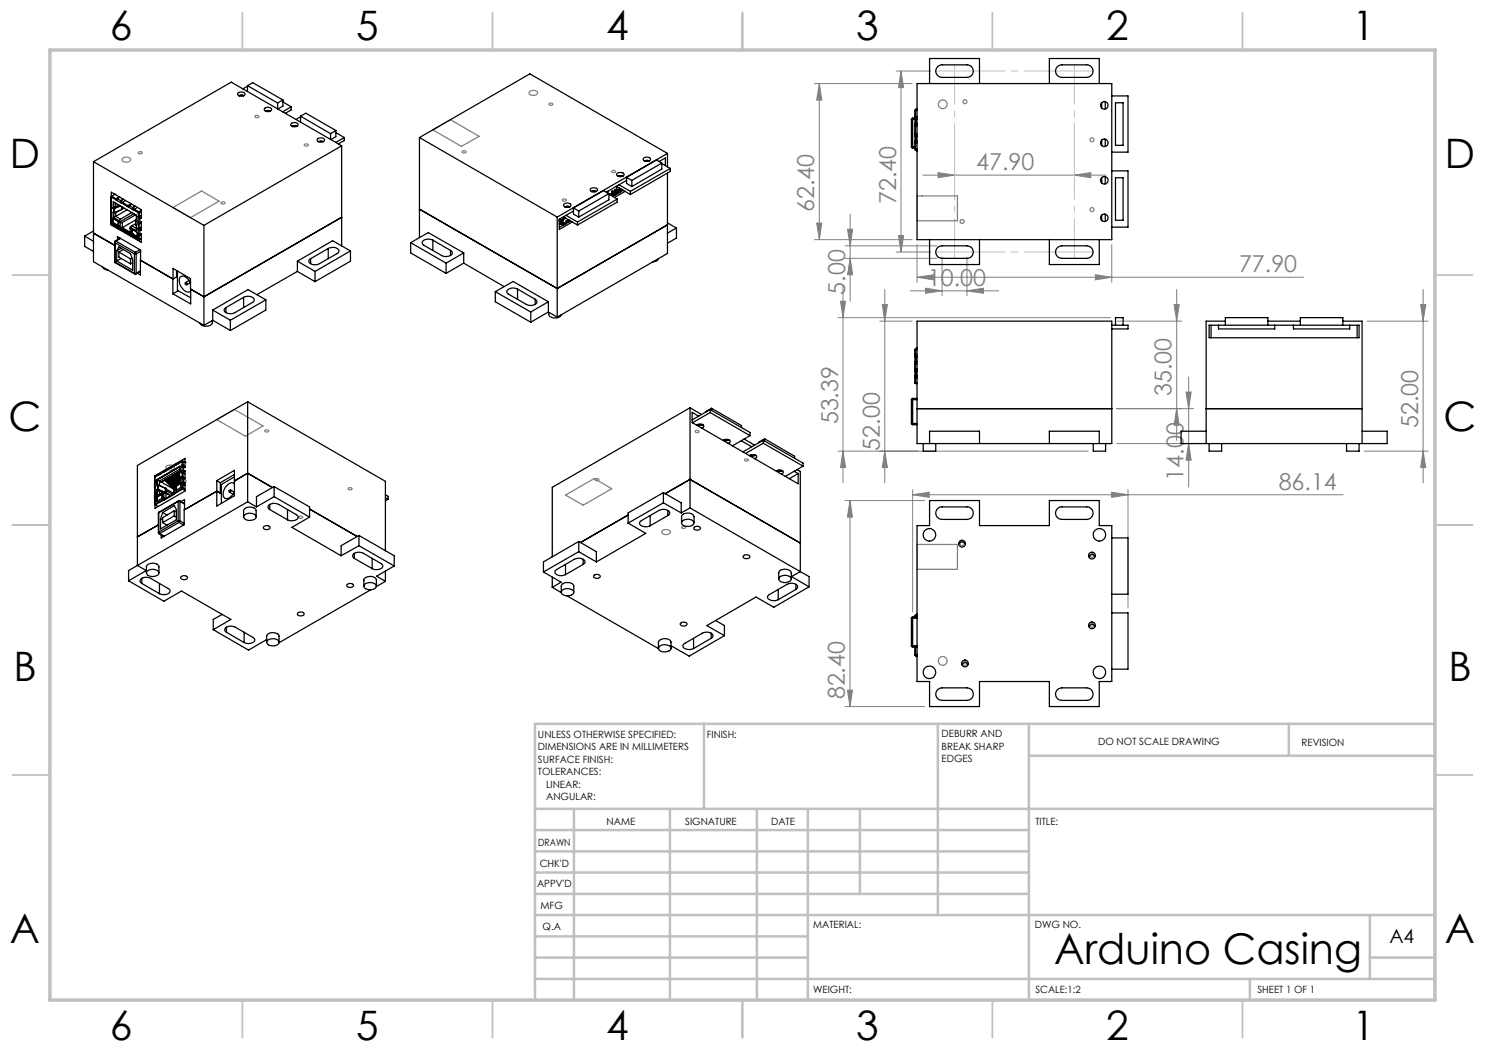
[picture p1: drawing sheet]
<svg xmlns="http://www.w3.org/2000/svg" width="297mm" height="210mm" viewBox="0 0 297 210" stroke-linecap="round" stroke-linejoin="round" font-family="sans-serif">
<g fill="none" stroke="#808080" stroke-width=".2">
<path d="M162.9 16.7h19.5M163.9 16.7l.5 3.3h-1.1zM163.9 16.7v31.2M179.2 14.2h7M180.2 14.2l.5 3.3h-1zM180.2 14.2v36.2M184.6 35h36.6M187.6 34.5l3.3 .5-3.3 .6zM214.9 35l3.3-.5v1.1zM162.9 47.9h19.5M163.3 44.6h1.1l-.5 3.3zM168.6 57.2v39.4"/>
<path d="M169 49.2h18.4M169 51.7h18.4M169.5 45.9h1l-.5 3.3zM170 51.7l.5 3.3h-1zM170 42.8v17.4M177 57.9v38.7M179.2 50.4h7M179.7 47.1h1l-.5 3.3zM182.1 58.2h17.6M183.4 55.4l3.3-.4v1zM183.4 48.9v7.6M183.4 55.4h77.3"/>
<path d="M185.1 57.6l3.3 .6-3.3 .5zM188.4 51.4v7.8M193.4 58.2l3.3-.6v1.1zM193.4 51.4v7.8M219.1 55l3.3 .4-3.3 .6zM222.4 48.9v7.6M235.3 57.9v30.2M284.6 57.9v38.7M167.6 63.5h54.5M168.1 60.2h1l-.5 3.3zM176 64.2h6.4M176.5 60.9h1l-.5 3.3z"/>
<path d="M223.3 64.2h13M234.8 60.9h1l-.5 3.3zM237.2 78.4h1l-.5 3.3zM237.7 75.4v22M273.4 64.2h12.2M284.1 60.9h1.1l-.6 3.3zM167.6 90.2h50M168.6 90.2l.5 3.3h-1zM177 90.2l.5 3.3h-1zM182.5 98.9l3.3-.4v1zM182.5 98v24.4M182.5 98.9h86.1"/>
<path d="M222.3 98.5l3.3 .4-3.3 .6zM223.3 81.7h15.4M223.3 88.7h15.4M225.6 98v23.6M235.3 81.7l.5 3.3h-1zM237.7 88.7l.5 3.3h-1zM272.8 90.2h12.8M284.6 90.2l.6 3.3h-1.1zM169 100.1h15.9M170 100.1l.5 3.3h-1zM170 100.1v41.2M169.5 138h1l-.5 3.3z"/>
<path d="M169 141.3h15.9"/>
</g>
<g fill="none" stroke="#808080" stroke-width=".25">
<path d="M106 18.2a1.01 1.01 0 0 1 1.5 .5 1 1 0 0 1-1.7-.2zM24.6 31.6a1.03 1.03 0 0 1 1.5 .4 .98 .98 0 0 1-1.7-.1zM27.7 30.4l.2-.1a.3 .3 0 0 1 .5 .1 .3 .3 0 0 1-.1 .4 .3 .3 0 0 1-.4 0 .18 .18 0 0 1-.2-.1 .18 .18 0 0 1 0-.3zM51 23.2l.3-.1a.29 .29 0 0 1 .4 0 .29 .29 0 0 1 0 .4 .29 .29 0 0 1-.4 0l-.3-.1zM60.9 28.9l.3-.1a.29 .29 0 0 1 .4 0 .29 .29 0 0 1 0 .4 .29 .29 0 0 1-.4 0h-.2zM86.6 26l3.5-2.1 5.7 3.4-3.5 2zM92.5 30.3l.2-.1a.3 .3 0 0 1 .5 0 .3 .3 0 0 1 0 .4 .3 .3 0 0 1-.5 0l-.2-.1zM109.8 20.7a.35 .35 0 0 1 .5-.1 .35 .35 0 0 1 .2 .4h-.6zM112.6 39.8h.2a.3 .3 0 0 1 .4 0 .3 .3 0 0 1 0 .4 .3 .3 0 0 1-.4 0h-.2a.2 .2 0 0 1-.1-.2 .2 .2 0 0 1 .1-.2zM122.4 34.2l.2-.1a.3 .3 0 0 1 .4 0 .3 .3 0 0 1 .1 .4 .3 .3 0 0 1-.4 0h-.1a.2 .2 0 0 1-.2-.1 .2 .2 0 0 1 0-.2zM183.4 39.2h8.1v5h-8.1zM34.6 41.5l5.7-3.3 3.5 2-5.7 3.3z"/>
<path d="M44.3 40.4l.2-.1a.29 .29 0 0 1 .4 0 .29 .29 0 0 1 0 .4 .29 .29 0 0 1-.4 .1h-.2a.2 .2 0 0 1-.1-.2 .2 .2 0 0 1 .1-.2zM33.2 93.3a1.1 1.1 0 0 1 1.7 .2 1.02 1.02 0 0 1-1.7 0zM36.4 96.1l.3-.2a.31 .31 0 0 1 .4 .1 .31 .31 0 0 1 0 .4 .31 .31 0 0 1-.4 0zM43.4 83.9l3.5-2 5.7 3.3-3.5 2zM53 86.1l.3-.1a.29 .29 0 0 1 .4 0 .29 .29 0 0 1-.1 .4 .29 .29 0 0 1-.4 0zM69.7 97.6l.3-.1a.29 .29 0 0 1 .4 .1 .29 .29 0 0 1-.1 .4 .29 .29 0 0 1-.4 0l-.2-.1zM113.1 99l5.8-3.3 3.4 2-5.7 3.3zM119 95.8l.3-.1a.29 .29 0 0 1 .4 .1 .29 .29 0 0 1 0 .4 .29 .29 0 0 1-.4 0l-.3-.2zM139.1 86.2a.34 .34 0 0 1 .4-.2 .34 .34 0 0 1 .2 .5l-.6-.1zM148.9 91.9a.37 .37 0 0 1 .5-.2 .37 .37 0 0 1 .2 .4l-.5 .1zM59.9 103.3l.2-.1a.29 .29 0 0 1 .4 .1 .29 .29 0 0 1-.1 .4 .29 .29 0 0 1-.4 0v-.1a.19 .19 0 0 1-.2-.1 .19 .19 0 0 1 .1-.2zM132.4 106.2a1.01 1.01 0 0 1 1.7 .3 1.05 1.05 0 0 1-1.8-.1z"/>
<path d="M136.4 105.3h.3a.29 .29 0 0 1 .4 0 .29 .29 0 0 1-.1 .4 .29 .29 0 0 1-.4 0 .21 .21 0 0 1-.2-.1 .21 .21 0 0 1 0-.3zM183.4 108.9h8.1v5h-8.1z"/>
<circle cx="188.5" cy="20.9" r=".87"/>
<circle cx="193" cy="20.3" r=".4"/>
<circle cx="218.4" cy="27.9" r=".4"/>
<circle cx="192.4" cy="44.3" r=".4"/>
<circle cx="218.4" cy="41.9" r=".4"/>
<circle cx="192.4" cy="108.7" r=".4"/>
<circle cx="218.4" cy="111.1" r=".39"/>
<circle cx="188.5" cy="132.2" r=".88"/>
<circle cx="193" cy="132.7" r=".4"/>
<circle cx="218.4" cy="125.1" r=".4"/>
</g>
<path d="M190.9 12.9v38.7M214.9 12.9v38.7" fill="none" stroke="#c0c0c0" stroke-width=".2" stroke-dasharray="15.2 1.3 1.3 1.3" stroke-dashoffset="7.3"/>
<path d="M187.2 14.2h31.4M187.2 50.4h31.4" fill="none" stroke="#c0c0c0" stroke-width=".2" stroke-dasharray="15.2 1.3 1.3 1.3" stroke-dashoffset="1.4"/>
<g fill="none" stroke="#c0c0c0" stroke-width=".35">
<path d="M48.5 2.5v7.5M98.5 2.5v7.5M148.5 2.5v7.5M198.5 2.5v7.5M248.5 2.5v7.5M2.5 55h7.5M287 55h7.5M2.5 105h7.5M287 105h7.5M2.5 155h7.5M287 155h7.5M48.5 200v7.5"/>
<path d="M98.5 200v7.5M148.5 200v7.5M198.5 200v7.5M248.5 200v7.5"/>
</g>
<g fill="none" stroke="#c0c0c0" stroke-width=".5">
<path d="M140.8 144.8v17M187.6 144.8v38.2M205.8 144.8v55.2M205.8 151.2h81.2M257.8 144.8v6.4M287 144.8h-180v55.2M107 161.8h180M107 178.8h98.8M107 174.5h98.8M107 170.3h98.8M107 166h98.8M114.8 161.8v38.2"/>
<path d="M134 161.8v38.2M151.4 161.8v38.2M161.6 161.8v38.2M172 161.8v17M107 195.8h180M107 191.5h54.6M107 187.3h54.6M107 183h180M250 195.8v4.2M274 191.5h13M274 183v12.8"/>
</g>
<path d="M10 10h277v190h-277z" fill="none" stroke="#c0c0c0" stroke-width=".7"/>
<g fill="#808080">
<path d="M187.6 34.5l3.3 .5-3.3 .6zM214.9 35l3.3-.5v1.1z"/>
<path d="M180.2 14.2l.5 3.3h-1zM179.7 47.1h1l-.5 3.3z"/>
<path d="M222.3 98.5l3.3 .4-3.3 .6zM182.5 98.9l3.3-.4v1z"/>
<path d="M183.4 55.4l3.3-.4v1zM219.1 55l3.3 .4-3.3 .6zM185.1 57.6l3.3 .6-3.3 .5zM193.4 58.2l3.3-.6v1.1z"/>
<path d="M234.8 60.9h1l-.5 3.3zM235.3 81.7l.5 3.3h-1zM237.2 78.4h1l-.5 3.3zM237.7 88.7l.5 3.3h-1zM168.1 60.2h1l-.5 3.3zM168.6 90.2l.5 3.3h-1zM176.5 60.9h1l-.5 3.3zM177 90.2l.5 3.3h-1zM284.1 60.9h1.1l-.6 3.3zM284.6 90.2l.6 3.3h-1.1zM170 100.1l.5 3.3h-1zM169.5 138h1l-.5 3.3zM163.9 16.7l.5 3.3h-1.1zM163.3 44.6h1.1l-.5 3.3zM169.5 45.9h1l-.5 3.3zM170 51.7l.5 3.3h-1z"/>
</g>
<g fill="none" stroke="#000" stroke-width=".25">
<path d="M47.6 18.6a.89 .89 0 0 1 1.4 .3 .86 .86 0 0 1-1.5-.1zM47.8 19.1l.4-.1 .6 .1M49.5 17.2l-.9 .6M49.5 17.1v1.2M49.5 17.1l6 3.5M49.5 17.1l1.1-.6 6 3.5M56.6 20v1.2l-1 .6-.1-1.2M56.6 20l-1.1 .6M183.4 16.7h39v31.2h-39zM185.9 16.7v-5h10v5M187.5 13.3l.7-.3h5.2a1.25 1.25 0 0 1 1.3 1.2 1.25 1.25 0 0 1-1.3 1.3h-5a1.26 1.26 0 0 1-1.1-.8 1.26 1.26 0 0 1 .2-1.4zM209.9 16.7v-5h10v5"/>
<path d="M211.5 13.3l.6-.3h5.2a1.25 1.25 0 0 1 1.3 1.2 1.25 1.25 0 0 1-1.3 1.3h-4.9a1.26 1.26 0 0 1-1.2-.8 1.26 1.26 0 0 1 .3-1.4zM222.4 19.2h3.2v11.2h-3.2M18.7 32.3l22.1 12.8M18.7 32.3v20l22.1 12.8M22.2 39.3v.9M22.2 39.4l.9 .5M22.3 39.3v-.9l6 3.5v1.8h-.3M22.3 39.3l-.1 .1M22.3 39.3l.9 .4M23 38.9h.1M23 38.9l-.7 .4M23.1 39.9h.1"/>
<path d="M23.1 39.9l.3 .2M23.2 39.7l-.1 .2M23.2 39.8l.2 .2zM23.2 39.7l.7-.3-.4 .4M23.2 39.9h-.1M23.5 39.8l-.1 .2M23.5 39.8l.7 .4M23.8 39.5l-.7 .4M24.6 39.8l-.4 .4M52.9 21.7a.85 .85 0 0 1 1.4 .3 .85 .85 0 0 1-1.5-.2zM53.1 22.2l.3-.1 .6 .1M56.6 20.4l1.6 1"/>
<path d="M58.2 24.8a.87 .87 0 0 1 1.4 .2 .86 .86 0 0 1-1.5-.1zM58.2 21.4l-1.7 1M58.2 21.4v.6l-1.2 .7M58.4 25.3l.4-.1 .6 .1M60.1 23.3l-.9 .6M60.1 23.2l1.1-.6 6 3.5M60.1 23.2l6 3.5M60.1 23.2v1.2M63.5 27.8a.86 .86 0 0 1 1.4 .3 .86 .86 0 0 1-1.5-.2zM63.7 28.3h1M66.1 26.7v1.2M67.2 26.1v1.2l-1 .6"/>
<path d="M67.2 26.5l1.7 1M67.2 26.1l-1.1 .6M68.3 29.2l-22.1-12.8-27.5 15.9M68.3 29.2l-27.5 15.9M68.3 29.2v20M68.9 27.5l-1.8 1M68.9 27.5v.6l-1.2 .7M83.9 27.5v20M83.9 27.5l27.5 15.9M83.9 27.5l22.1-12.7 27.5 15.9M118.1 37.8a.9 .9 0 0 1 1.4 .3 .85 .85 0 0 1-1.5-.2zM118.3 38.3l.3-.1 .6 .1"/>
<path d="M121.6 38.2v.4M121.8 38.7v1.3l-6.1 3.4M121.8 38.8l1.6 1M121.8 38.7l-6.1 3.5M121.8 38.7l-1.1-.6-6 3.5M122.2 38.8h.1M122.2 38.8l.3 .1M122.3 38.7h.1M122.3 38.7l-.1 .1M122.4 38.3h.1M122.4 38.3v.5l-.1-.1M122.5 38.9h.1"/>
<path d="M122.5 38.2h.1M122.5 38.2v.5l.2-.3M122.5 38.2l-.1 .1M122.7 38.4h.1M122.7 38.4l-.2 .5M122.9 38l.3-.1 .2 .1-.2 .1zM122.9 38v1.1M123.1 37.9l.1 .1M123.2 38v1M123.2 37.9v.1M123.3 37.2l2.8 1.7M123.4 37.3v1.5"/>
<path d="M123.4 38.5l.2 .2M123.4 38.2l.1 .1M123.4 37.9l.4 .2M123.4 38.3h.1M123.4 34.7a.9 .9 0 0 1 1.4 .3 .86 .86 0 0 1-1.5-.2zM123.4 39.8v.6l-7.9 4.6M123.4 39.8l-7.9 4.6M123.5 38.3h.1M123.5 38.2v.1M123.6 35.2l.4-.1 .6 .1M123.8 37l2.3 1.3M123.8 37.6v.7l.7-.3"/>
<path d="M123.9 38.3l-.1 .3M123.9 38.3l.1 .1M124 37.7v.5M124.3 37.8v.3M124.5 38l-.6 .3M124.7 38.1l-2.1 1.2M125 38.3l-2.1 1.2M125.3 35.5v1.2l1.1 .6M125.3 35.5l1.1 .6M125.3 36.1l-4.1 2.3M126.1 38.3v.6M126.4 36.1v1.2"/>
<path d="M128.8 31.5a.82 .82 0 0 1 1.3 .4 .86 .86 0 0 1-1.5-.1zM128.9 32.2h1M131.8 32.3l1.3-.7v1.5M132.4 32.6v1.2l-6 3.5M132.4 32.7l1.7 1M132.4 32.6l-1.1-.6-6 3.5M132.4 32.6l-6 3.5M133.5 30.7l-22.1 12.7M133.5 30.7v2.7M133.5 34.6v16.1l-22.1 12.7M134.1 33.7l-8 4.6M134.1 33.7v.6l-8 4.6"/>
<path d="M182.3 23.9h.2M182.3 29.4h.2M182.3 29.4l.2 .2M182.3 23.9v5.5M182.5 23.6l-.2 .3M182.5 23.6v.3M182.5 29.4v.2M182.5 23.9v5.5M182.5 23.6h.5M182.5 29.6h.5M182.5 23.9h.5M182.5 29.4h.5"/>
<path d="M183 24.8h.2M183 23.7v.1M183 23.8h.2M183 24.8h.1M183 28.1h.2M183 28.1h.1M183 27.2h.1M183 27.2h.2M183 23.3h.1M183 22.1h.1M183 25.2h.1M183 26.7h.1"/>
<path d="M183 28.6h.1M183 29.8h.1M183 25.1v.1M183 23.3l.1 .1M183 26.7v.1M183 28.5v.1M183 29.8l.1 .1h.3M183 29.8l.2 .3M183 22.1v3M183 25.2v4.6M183 23.7h.1M183 28.5l.4 .1"/>
<path d="M183 25.1h.1M183.1 24.8h.1M183.1 28.1h.1M183.1 23.8h.1M183.1 27.2h.1M183.1 23.7v.1M183.1 23.3h.1M183.1 26.7h.1M183.1 25.2h.1M183.1 28.6h.1M183.1 29.8h.3M183.1 22.1v1.7"/>
<path d="M183.1 24.8v2.4M183.1 28.1v1.7M183.1 23.3l.3 .1M183.1 22.1h.3M183.1 29.9l.1 .1M183.2 21.9l-.2 .2M183.2 23.8v1M183.2 27.2v.9M183.2 23.8h.2M183.2 24.8h.2M183.2 27.2h.2h-.2M183.2 28.1h.2h-.2"/>
<path d="M183.2 28.1h.1M183.2 27.2h.1M183.2 21.9h.1M183.2 30.1l.2 .1M183.2 23.8h.1M183.2 21.9l-.1 .1M183.2 30v.1M183.2 30l.2 .1M183.4 22l-.4 .1M183.4 26.7l-.4 .1M183.4 25.2h-.3M183.4 21.7l-.2 .2"/>
<path d="M183.4 21.8l-.2 .1M220.3 20.5v1.1M220.3 28v1.1M220.3 35.5v1.1M221.1 20.3v1.5M221.1 27.9v1.4M221.1 35.3v1.5M222.4 34.2h3.2v11.2h-3.2M223.1 20.6h1.5v8.5h-1.5zM223.1 35.6h1.5v8.5h-1.5zM16.9 47.2l1.8 1.1M16.9 47.2v2.1l1.8 1"/>
<path d="M18.7 46.6l4.2 2.5M18.7 46.2l-1.8 1M20.5 53.4l.3 .4 .8 .2M22.2 40.4l.1 1M22.2 40.3v.2M22.2 42.7l.1 1M22.2 42.7v.2M22.2 40.3h.1M22.2 42.7h.1M22.2 40.1h.1M22.2 44.8h.1M22.2 41.6v.9"/>
<path d="M22.2 44v.8M22.2 42.5h.1M22.2 44h.1M22.2 42.5l.1 .1M22.2 40.2h.1M22.2 40.1v.1M22.2 40.5h.1M22.2 41.6v.1M22.2 41.7h.1M22.2 44.8l.1 .1M22.2 44.8l1.8 1M22.3 41.7h-.1"/>
<path d="M22.2 42.9h.1M22.3 43.9l-.1 .1M22.3 44.9l1.7 1M22.3 40.2v1.5M22.3 42.6v1.4M22.3 44.9v.1M22.3 45l6 3.5v-1.7h-.3M22.3 40.2l-.1 .1M22.3 41.5l-.1 .1M22.3 42.6l-.1 .1M22.3 44h-.1M22.4 44.9l-.1 .1"/>
<path d="M22.5 44.6l1.5 .8M22.6 44.5v.1M22.6 44.6h.1M22.6 44.5h.1M22.6 43.7v.9M22.6 44.6l1.4 .8M22.6 44.6h-.1M22.6 44.6l1.1 .6M22.6 44.5l1 .6M22.6 41.5l.1 .1M22.6 41.5v-1.2l4.7 2.7v1.2M22.6 42.5v1.2"/>
<path d="M22.6 43.7h-.1v.9M22.7 42.4l-.1 .1M22.7 41.6l.1 .1M22.7 42.4l.1 .1M22.7 41.5l.1 .1M22.7 40.4v1.1M22.7 42.5v1.2M22.7 43.7l1 .6M22.7 41.4h.4M22.7 42.5h.4M22.7 43.7h-.1M22.7 41.5h-.1"/>
<path d="M22.8 41.7h.1M22.8 42.5h.1M22.8 41.7v.8M22.8 41.6h-.1M22.8 44.7l.7 .4M22.9 41.7v.8M22.9 52.3l.1 .2M22.9 48.4l.1 .1M22.9 52.3l.1 .1M22.9 48.4v3.9M23 52.4v.1M23 48.5l3.9 2.3"/>
<path d="M23 52.4l3.9 2.3M23 48.5v3.9M23 48.2l-.1 .2M23 48.2h.2M23 52.5l3.9 2.3M23.1 43.3l-.4 .2 1.2 .7M23.1 40.6v.8M23.1 42.5v.8M23.1 43.3l1 .5M23.2 48.2l-.2 .3M23.2 48.2l3.9 2.3M23.4 40.1l.7 .4"/>
<path d="M23.4 50.2l.4-.8 2.3 1.4 .4 1.2v2l-3.1-1.8M23.4 50.2v2M23.4 40v.1M23.5 45.1h.1M23.5 48v-.7l4.6 2.7v5l-.7-.4M23.6 45.1l.1 .1M23.6 44.3l.1 .9M23.6 44.3h.1M23.6 45.1h.1M23.7 45.2h.1M23.7 44.2l-.1 .1M23.8 41l-.7 .4"/>
<path d="M23.8 50.4l2.3 1.4M23.8 50.4v1l2.3 1.4M23.9 44.2v.2M23.9 44.4l.1 .1M24 45.8h.1M24 42.1l-.9 .4M24 45.4v.4M24 45.7h.1M24 47.7l-1 .5M24 44.5v1.2M24 44.5h.4M24 45.7l.1 .1"/>
<path d="M24 41.2l-1.2 .4M24.1 45.8h.1M24.1 45.8l1.9 1.1M24.1 40.5h.1M24.1 43.8l-.2 .4M24.1 41.2l-1.2 .5M24.1 47.7l-.9 .5M24.1 40.5l.3 .2M24.1 45.8l1.9 1M24.2 40.4v.1M24.2 40.4l-.1 .1M24.2 40.4l.2 .2"/>
<path d="M24.2 40.2l-.1 .3M24.2 40.2h.1M24.2 40.5h-.1M24.2 40.5l.2 .1M24.2 40.2v.2M24.2 51.7l-.8 .5M24.2 49.7l-.8 .5M24.3 41.9l-1.4 .6M24.3 41.3v.6M24.4 40.7h.1M24.4 41.9h-.1M24.4 41.7v.2"/>
<path d="M24.4 41.4v.5M24.4 40.7l1.1 .6M24.4 40.6v.1M24.4 44.5v1.3h-.3M24.4 45.7l1.6 .9M24.5 40.5l-.1 .1M24.5 41.4l-.1 .1M24.5 40.5l1.1 .6M24.7 49.9l-.9 .5M24.8 41.6l-.4 .2M25.1 40.1l-.6 .4M25.4 42l-2.3 1.3"/>
<path d="M25.5 41.3h.1M25.5 41.2v.1M25.5 41.3l.3 .1M25.6 41.1l-.1 .1M25.6 41.2h.1M25.6 41.2v.1M25.6 41.2h-.1M25.6 41.3h-.1M25.6 41.3l.2 .1M25.6 41.2l.2 .2-.2-.2M25.8 41.4l.7 .5M25.8 41.4h.1"/>
<path d="M25.9 41.2l-.1 .2M25.9 41.2l.7 .3M26 46.9l1.7 1.1M26 46.9l1.7 1M26 46.6v.3M26 46.6l1.4 .7-1-.5M26 46.6h.1M26.1 51.8v1M26.2 45.5v.3l-.2-.1M26.2 45.5l1.1 .7M26.2 40.9l-.6 .3M26.2 40.8l-.6 .3"/>
<path d="M26.3 40.8l-.4 .4M26.3 45.3l-.3 .1v1.2M26.4 42.5l-2.3 1.3M26.4 45.8v.1M26.4 46.7v.1M26.4 46.8h.1M26.4 45.9h.1M26.4 45.9v.8M26.4 45.1l.9 .6M26.4 45.1l-.2 .4M26.4 51.6l-.3 .2M26.4 45.9l.9 .4"/>
<path d="M26.5 41.8v.1M26.5 41.9l.3 .1M26.5 52.6l-.4 .2M26.6 46.9h.1M26.6 41.8v.1M26.6 46.9l.7 .4M26.6 41.8l.2 .2-.2-.1M26.6 41.8h-.1M26.6 41.8l.2 .1M26.6 41.5l-.1 .3M26.6 41.5v.1M26.6 41.9h-.1"/>
<path d="M26.6 41.6v.2M26.8 42h.1M26.8 42.7l-2.9 1.7M26.8 42l.9 .5M26.9 41.9l-.1 .1M26.9 50.8h.3M26.9 54.7h.3M26.9 54.7v.1M26.9 41.9l.9 .5M26.9 50.8v3.9M26.9 54.8h.3M26.9 41.2l-.3 .3"/>
<path d="M27 41.2l-.4 .4M27.1 50.5l-.2 .3M27.1 50.5l.1 .3M27.1 45h.1M27.1 44.2l.1 .8M27.1 44.7l-.7 .4M27.1 43l-2.7 1.5M27.2 45l.2 2.4-1.4-.8M27.2 44.2h.1M27.2 54.7v.1M27.2 50.8v3.9M27.3 44.2h.1"/>
<path d="M27.3 44l-.2 .1 .1 .2M27.3 46.3l-.9-.5v1M27.3 43.9l-2.9 1.6 1.6 1M27.3 44.1l-.1 .1M27.3 44.2l-.1 .1M27.5 41.5l-.6 .4M27.7 43.3h.1M27.7 42.5h.1M27.7 44.8h.1M27.7 45.6h.1M27.7 44.5h.1M27.7 46.8h.1"/>
<path d="M27.7 47.9h.1M27.7 47.9l.1 .1 .5-.3-.5 .2M27.7 42.5v2.3M27.7 44.8v3.1M27.7 43.7h.3M27.7 44.5h.3M27.7 46l.3 .1M27.7 46.8h.3M27.7 46h.1M27.7 47.1v.1M27.7 43.6v.1M27.7 43.6h.1"/>
<path d="M27.7 44.7v.1M27.7 45.9v.1M27.7 45.9l.1 .1M27.7 47.1h.1M27.7 43.3v.3M27.7 44.5v.2M27.7 45.7v.2M27.7 46.8v.3M27.8 42.4l-.1 .1M27.8 42.5h-.1M27.8 43.6l.1 .1M27.8 46h.1"/>
<path d="M27.8 43.6l-.1 .1M27.8 44.8h-.1M27.8 46h-.1M27.8 47.1l-.1 .1M27.8 47.2h-.1M27.8 42.5v.8M27.8 44.8v.8M27.8 47.2v.7M27.9 43.7h.1M27.9 46l.1 .1M28 44.5l.3-.1v1.6M28 43.7v.8"/>
<path d="M28 46.1v.7M28 49.9l-.9 .6M28.1 54.2l-.9 .6M28.1 52l6.5 3.8v3M28.1 54.2l-.9 .5M28.1 52.1l6.5 3.7M28.1 52h.1M28.1 50.3l-.9 .5M28.3 45.6l-.6 .3M28.3 45.7l-.5 .3M28.3 42.1l-.5 .3M28.3 42.2l-.5 .3"/>
<path d="M28.3 42.3l-.5 .2M28.3 46.9l-.5 .3M28.3 45.4l-.5 .2M28.3 44.5l-.5 .3M28.3 43.1l-.5 .2M28.3 43.6l-.4 .1M28.3 44.4l-.5 .4M28.3 46l-.3 .1M28.3 46h-.4M28.3 46.8l-.5 .3M34.6 58.8l3.5 2v-3l2.7 1.6M34.6 55.8v-2.1l3.5 2v2.1l2.7 1.6"/>
<path d="M35.3 54.1v1.3l-.7 .4M35.3 54.1l.2 .2M35.5 54.8l-.2 .2M35.5 54.2v3.9l2.6 1.5M35.7 58.1l-1.1 .7M37.1 56.5a.25 .25 0 0 0 0 .3 .25 .25 0 0 0 .3 .1M37.1 56.5l.3 .1v.3M37.8 56.1l-.7 .4M38.1 56.5l-.7 .4M38.1 56.6a2.07 2.07 0 0 0-1.8-1.4 1.37 1.37 0 0 0-.2 2 1.54 1.54 0 0 0 2 1M40.8 45.1v20M48.7 59.5a1.49 1.49 0 0 1 2.2 .5l-.4 .5-3.5 2a1.75 1.75 0 0 1-2.2-.3l.1-.4 .3-.3"/>
<path d="M48.7 59.5v2M48.7 59.5l-3.5 2M53.2 60l-3.6-2.1-7.1 4.1M53.2 60l-7.1 4.1M53.2 60v2l-7.1 4.1M59.5 52.2v2.1M59.5 54.3l-8.1 4.6M59.5 52.2l3.5 2.1M59.5 54.3l3.5 2M62.1 51.7v1M63 54.3v2M65.7 49.7a1.43 1.43 0 0 1 2.1 .5l-.4 .5-3.5 2a1.41 1.41 0 0 1-2.1-.5l.3-.5"/>
<path d="M65.7 49.7l-3.6 2M65.7 49.7v2M68.3 43.5l-27.5 15.9M70.1 50.2l-3.6-2.1-7 4.1M70.1 50.2v2l-7.1 4.1M70.1 50.2l-7.1 4.1M82.1 48.5l3.6-2 7 4.1M82.1 48.5v2.1l7.1 4.1M82.1 48.5l7.1 4.1M83.9 41.8l27.5 15.9 22.1-12.7M86.6 48a1.61 1.61 0 0 0-2.1 .4v.4l.3 .3 3.5 2a1.75 1.75 0 0 0 2.2-.4l-.1-.3-.3-.3M86.6 48l3.5 2.1"/>
<path d="M86.6 48v2.1M89.2 52.6v2.1M90.1 50.1v1M92.7 52.6l8.1 4.7M92.7 50.6v2M92.7 50.6l-3.5 2M92.7 52.6l-3.5 2.1M99.1 58.3l3.5-2 7.1 4.1M99.1 58.3v2.1l7.1 4M99.1 58.3l7.1 4.1M103.5 57.8a1.61 1.61 0 0 0-2.1 .4v.4l.3 .2 3.6 2.1a1.63 1.63 0 0 0 2.1-.4v-.4l-.4-.2M103.5 57.8l3.5 2.1"/>
<path d="M103.5 57.8v2.1M107 59.9v1M111.4 43.4v20M111.9 44.4h.2l.1 .1M111.9 44.1h.1M111.9 44v.1M112 44.4l.1 .1zM112 44.2h.3M112 44.3h.3l.8 .5M112 44.2l-.1 .1M112 44.2v.1M112 44.3h-.1"/>
<path d="M112 44.7l.1 .1M112 44.7l.2 .1M112 44.8h.1M112.1 43.9h-.2M112.1 43.9l.3 .2 .1-.2M112.1 43.9h.1M112.1 44.3v.1M112.1 43.9l.3 .1M112.2 44.8h.1M112.2 44.6l-.3 .2M112.2 44.5l-.3 .2M112.2 44.5v.1"/>
<path d="M112.2 44.8l.3-.2 .5 .2M112.2 44.5h.1M112.2 44.6h.1M112.2 44.6v.1M112.2 44.5v.2M112.2 44.7h.1M112.3 44.8l-.4 .1M112.3 44.8h.1M112.3 44.7h.1M112.3 44.6v.1M112.3 44.8l.3 .2M112.3 44.7h.2"/>
<path d="M112.3 44.7v.1M112.3 44.5h-.1M112.3 44.8h.2M112.3 44.2l.9 .5M112.3 44.2v.3M112.3 44.7l-.1 .1M112.4 44.8h-.1M112.4 44h.1M112.5 44.7l.3 .2M112.5 44.4v.1M112.5 44.7v.1M112.5 44.8l.2 .2"/>
<path d="M112.5 44.5l-.2 .2M112.5 43.9l-.1 .1M112.5 44h.1M112.5 43.9v.2M112.5 44.8l-.1 .1M112.6 44.4l-.1 .1M112.6 43.6l.3 .1M112.6 43.6v.2M112.7 43.4l2.8 1.6M112.7 44.9l-.1 .1M112.8 40.8a.86 .86 0 0 1 1.4 .3 .84 .84 0 0 1-1.5-.1zM112.8 43.5h.1"/>
<path d="M112.8 44.5l-.3 .2M112.8 43.5l-.2 .1M112.8 43.5l.3 .2M112.9 43.7h.1M112.9 44.6l-.2 .1M112.9 43.7l-.4 .2M113 41.4l.3-.1 .6 .1M113.1 44.7l-.2 .1M113.1 43.6l-.2 .1M113.1 43.6v.1M113.2 43.1l2.3 1.3M113.2 44.2v.1"/>
<path d="M113.2 44.3l.3 .2M113.2 44.3h.1M113.5 44.4h.1M113.5 44.3v.1M113.5 44.3l.1 .1M113.6 44h.2M113.6 44.1h.2M113.6 44l-.4 .2M113.6 44v.1M113.6 44.1l-.4 .2M113.6 44.4h.1M113.6 44.4v.1"/>
<path d="M113.8 44l.1 .1M113.8 44v.1M113.8 44.1l.2 .1-.2-.1M113.8 44.3h.1M113.8 44.3l-.2-.1-.1 .1M113.8 44.3l-.2 .1M114.1 44.2l-2.2 1.3M114.7 41.6v1.2l1 .6M114.7 41.6l1 .6M114.7 42.2l-2.8 1.6v2.1l2.5-1.5M115.5 44.4v.6M115.7 42.2v1.2"/>
<path d="M131.7 51.7l-.5 .5-.6 .2M133.5 44.6l1.8 1M135.3 45.6l-1.8 1M135.3 45.6v2l-1.8 1M185.9 47.9v5h10v-5M187.5 49.5l.9-.3h5a1.25 1.25 0 0 1 1.3 1.2 1.25 1.25 0 0 1-1.3 1.3h-5a1.26 1.26 0 0 1-1.1-.8 1.26 1.26 0 0 1 .2-1.4zM209.9 47.9v5h10v-5M211.5 49.5l.9-.3h4.9a1.25 1.25 0 0 1 1.3 1.2 1.25 1.25 0 0 1-1.3 1.3h-4.9a1.26 1.26 0 0 1-1.2-.8 1.26 1.26 0 0 1 .3-1.4zM220.3 43v1.1M221.1 42.9v1.4M42.5 64.1a1.18 1.18 0 0 1-1.8 1.1l-.5-.2-.2-.4M42.5 64.1l-1.7 1"/>
<path d="M42.5 62v2.1M42.5 62l3.6 2.1M42.5 64.1l3.6 2M45.2 61.5v1M46.1 64.1v2M106.2 62.4v2M109.7 62.4l1.7 1M109.7 60.4v2M109.7 60.4l-3.5 2M109.7 62.4l-3.5 2M109.7 62.5a.94 .94 0 0 0 1.2 1.1l.9-.1 .5-.5M182.3 79.9h.2"/>
<path d="M182.3 79.9v4.8M182.5 79.7v.2M182.5 79.7l-.2 .2M182.5 79.9v4.8M182.5 79.7h.9M182.5 79.9h.9M183 75.2h.1M183 74.2h.1M183 74.2h.2M183 75.2h.2M183 71.3l.2 .1M183 72.3h.1"/>
<path d="M183 71.3h.1M183 72.3h.2M183 72.8h.1M183 73.8h.1M183 75.6h.1M183 76.6h.1M183 70.9h.1M183 69.9h.1M183 72.7v.1M183 76.6l.1 .1h.3M183 74.2h.4M183 69.9v6.7"/>
<path d="M183.1 76.6h.1M183.1 74.2h.1M183.1 70.9h.1M183.1 72.8h.1M183.1 73.8h.1M183.1 71.3l.1 .1M183.1 74.2l.3 .1-.2-.1M183.1 72.3h.1M183.1 75.2h.1M183.1 71.3h.1M183.1 75.6h-.1M183.1 75.6h.1"/>
<path d="M183.1 72.7v.1M183.1 69.9h.1M183.1 69.9v1.5M183.1 72.3v.4M183.1 72.8v1.4M183.1 75.2v1.4M183.1 76.6h.3M183.1 69.9h.3M183.1 70.9h.3M183.1 73.8h.3M183.1 75.6h.3M183.1 72.7h-.1"/>
<path d="M183.2 69.7l-.2 .2M183.2 75.2h.2h-.2M183.2 71.4v.9M183.2 74.2v1M183.2 71.4h.2M183.2 72.3h.2M183.2 75.2h.1M183.2 69.7v.1M183.2 69.8h-.1M183.4 69.8l-.4 .1M183.4 72.7l-.3 .1M183.4 69.6l-.2 .1"/>
<path d="M183.4 69.7l-.2 .1M183.4 64.2h39v24.5h-39zM222.4 65h3.2v.8h-3.2M223.1 65v-1.5h1.5v1.5M241.8 65h30v2.5h-30zM242.2 65v2.5M243.7 65v.8h11.3v-.8M245.1 65v-1.5h8.5v1.5M245.1 64.2h-3.9v24.5M253.6 64.2h6.5M258.7 65v.8h11.2v-.8M260.1 65v-1.5h8.5v1.5"/>
<path d="M268.6 64.2h3.8v24.5M271.4 65v2.5M31 98.5v.1M31 96.2h.1M31 99.7h.1M31 98.5h.1M31 97.7h-.1M31 97.4h.1M31 95.4l-.1 .1M31 95.4l-.1 .8M31 97.7l-.1 .9M31 96.3h.1"/>
<path d="M31 98.6v1.4M31 97.6v.1M31 98.8l-.1 1 .1-.1M31 96.5l-.1 1 .1-.1M31 95.3v.1M31 96.2v.1M31 95.1v.2M31 96.2v1.4M31 99.8l-.1 .1 .1 .1M31 97.5h-.1l.1 .1M31 95.1l.2 .1M31.3 99.3v1l1.4-.8"/>
<path d="M31.3 99.3v.1M31.4 99.4h.1M31.4 99.4l-.1 .9M31.4 97.1h.1M31.4 95.9v1.2M31.4 98v1.3M31.4 99.3h-.1M31.4 95.9h.1M31.4 99.3h.1M31.4 98l.1 .1M31.4 98h.1M31.5 95.9v1.2"/>
<path d="M31.5 98.1v1.2M31.5 95.9l.4 .3M31.5 98.2h.4M31.5 97h.4M31.5 99.3l-.2 .1M31.5 97.9h.2M31.5 98l.1-.1 1.1 .5M31.5 97.1h.2M31.5 98v.1M31.5 97.1h-.1M31.5 97.1v.8M31.5 97.9l-.1 .1"/>
<path d="M31.7 97.1v.8M31.7 97.9l1.1 .5M31.7 97.1l1.4 .5M31.9 94.9h.1M31.9 94.9l-.9 .5M31.9 94.9l-.9 .4M31.9 96.2l.3 .2M31.9 96.2v.8M31.9 98.2v.7M31.9 98.2l.6 .3M31.9 97l.8 .5M32 94.9h-.1"/>
<path d="M32 94.9h.1M32.1 94.7l-.2 .2M32.2 96.4l2.5 1.4M32.4 98.8h.1M32.4 98.8l-1 .6M32.4 98.8v.9M32.5 98.8h-.1M32.5 98.7v.9M32.5 98.7l-1.2 .7M32.6 98.5l-1.1 .7 .4-.3M32.6 98.5v.2l.2-.1M32.7 99.8l.1 .2"/>
<path d="M32.7 99.5v.3M32.7 99.8l-1.7 1M32.7 99.5h.1M32.8 99.9h.1M32.8 98.6v1.3M32.8 98.6h.4M32.8 100l-1.7 1M32.8 100h.1M32.8 98.3l-.2 .2M32.8 98.3l1.4 .8M32.8 98.3l-.9 .6M32.9 94.3h.1"/>
<path d="M32.9 94.3l-.8 .4M32.9 94.2l-.8 .5M32.9 98.4l.2 .1M33 96l.1 .2M33 94.2l-.1 .1M33 96l-.8 .4M33 94.2h.1M33 94.2v.1M33.1 98.5h.1M33.1 97.6v.1M33.1 96.2l1.7 1.7M33.1 97.6v.9"/>
<path d="M33.1 95.9l1.7 1.6M33.1 95.9l.1 .2M33.1 97.7h.1M33.1 97.7l.1 .2M33.1 95.9l-.1 .1M33.1 97.7l1.6 1M33.1 97.7v.8M33.2 94.1v.1M33.2 98.5h-.1M33.2 98.1l1.4 .8M33.2 94.2l-.3 .1M33.2 94.1h.1"/>
<path d="M33.2 98.6v1.1M33.2 98.6l.9 .6M33.2 99.7h.1M33.2 96.1l1.6 1.5M33.2 96.1l-.1 .1M33.2 99.7l1.6-.9-2 1.2M33.3 95.8l.1 .1M33.3 95.8l-.2 .1M33.4 95.9l1.5 1.5M33.5 95.7l.1 .2M33.5 95.7h.1M33.5 95.7l-.2 .1"/>
<path d="M33.6 95.9l1.3 1.3M33.6 95.9h-.2M33.6 95.8l1.4 1.3M33.6 95.7v.1M33.7 95.6l.1 .1M33.7 95.6l-.2 .1M33.8 95.7l1.3 1.3M33.9 95.5l.1 .2M33.9 95.5h.1M33.9 95.5l-.2 .1M34 95.7l1.3 1.2M34 95.7h-.2"/>
<path d="M34 95.5h.1M34 95.5l1.4 1.4M34.1 95.3l.1 .2M34.1 95.3l-.2 .2M34.2 95.5l1.3 1.3M34.3 95.2v.2M34.3 93.5h.1M34.3 93.5l-1.1 .6M34.3 95.2l.1 .1M34.3 95.2l-.2 .1M34.3 95.4l1.3 1.3M34.3 95.4l-.1 .1"/>
<path d="M34.4 95.3h.1M34.4 95.3l1.3 1.4M34.5 95.1v.2M34.5 95.1l-.2 .1M34.5 93.4l-.2 .1M34.5 95.3l1.3 1.3M34.6 95l.1 .2M34.6 95l.1 .1M34.6 95l-.1 .1M34.7 98.7l.1 .1M34.7 95.2l-.2 .1M34.7 95.2l1.3 1.3"/>
<path d="M34.7 95.1h.1M34.7 95.1l1.3 1.3M34.8 94.9l.1 .2M34.8 94.9l-.2 .1M34.8 98.8l-2 1.2M34.9 95.1l1.1 1.1M34.9 97.1v.3l-.1 .1v.8M35 94.8l.1 .2M35 94.8l.1 .1M35 94.8l-.2 .1M35.1 95l.9 .9M35.1 95l-.2 .1"/>
<path d="M35.1 94.9h.1M35.1 94.9l.9 .9M35.2 97.2h.1M35.1 97.2h.1M35.2 97.2l-.1 .9M35.2 94.7l.1 .2M35.2 94.7l-.2 .1M35.2 92.9h.1M35.3 94.9l.7 .7M35.3 92.9l-.8 .5M35.3 92.8l-.8 .6M35.3 94.6l.2 .2"/>
<path d="M35.3 92.8l-.1 .1M35.3 94.6l.2 .1M35.3 94.6l-.1 .1M35.3 92.8h.2M35.3 92.8l.1 .1M35.5 94.8l.4 .4M35.5 94.8l-.2 .1M35.5 94.7h.1M35.5 94.7l.4 .4M35.5 92.8l-.2 .1M35.6 94.5l.1 .2M35.6 92.8h-.1"/>
<path d="M35.6 92.7v.1M35.6 94.5l-.3 .1M35.7 94.7l.2 .2M35.7 94.4l.1 .2M35.7 94.4l.1 .1M35.7 94.4l.3-.2-3.8 2.2M35.7 94.4l-.1 .1M35.8 94.6h.1M35.8 94.6l-.1 .1M35.8 94.5h.1M35.9 94.5h.1v-1.3l-4.6 2.7M35.9 94.5v.1"/>
<path d="M35.9 94.5v.9M36 95.3h.1M36 95.4h.1M36 95.3l-.1 .2 .1 .1M36 95.4v.1M36 96.6h.2l-1 .6M36 96.5l-1.1 .6M36 93.3l-4.5 2.6M36 93.8l-4.1 2.4M36 96.6l.2-.1v1l-1.5 .8v.4M36 95.3v1.3M36.2 96.7l-1 .5"/>
<path d="M36.4 96.9h.1M36.4 95.7h.1M36.4 93.4h.1M36.4 95.4l.1 .1M36.4 93.1v1.4M36.4 95.4v1.5M36.4 93.1h.1M36.4 96.9h.2M36.4 97.7h.2M36.4 97.7l.1 .1M36.4 93v.1M36.4 95.4h.1"/>
<path d="M36.4 96.5l.1 .1M36.4 96.5h.6M36.4 95.4h.2M36.4 94.5h.1M36.4 94.5h.2M36.4 94.2l.1 .1M36.4 94.2h.6v1.6M36.4 93h.2M36.4 93h.1M36.4 92.3h.2M36.4 92.2l-.8 .5M36.4 92.3l-.8 .5"/>
<path d="M36.4 92.3v.7M36.4 94.5v.9M36.4 96.9v.8M36.4 97.7h.1M36.4 97.7l-1.7 1M36.4 94.2h.1M36.4 93l.1 .1M36.5 93.1v.3M36.5 94.3v.2M36.5 95.5v.2M36.5 97.7h.1M36.5 94.2v.1"/>
<path d="M36.5 93.1h.1M36.5 97.7l.5 .3M36.5 97.8l.5 .3M36.5 97.8l-1.7 1M36.5 96.6v.3M36.5 95.4v.1M36.5 95.4l.5 .3M36.5 93.1l.5 .3M36.6 97.7l.4 .2M36.6 92.3v.7M36.6 94.5v.9M36.6 96.9v.8"/>
<path d="M36.6 96.9l.4 .2M36.6 95.4l.4 .3M36.6 94.5l.4 .2M36.6 93l.4 .3M36.6 92.3l.4 .2M36.7 95.7h-.3M36.7 96.5l-.2 .1M36.7 93.3l-.3 .1M36.7 94.2h-.2M36.7 95.7l.3 .1M36.7 93.3v.9M36.7 95.7v.8"/>
<path d="M36.7 96.5l.3 .1M36.7 93.3l.3 .1v-1.7l-6 3.4M36.7 94.2l.3 .1M37 92.5h.1M37 96.5v1.7l-6 3.5v-.8M43.4 98.2l-6.5 3.7v-2l-.7 .4M43.4 96.1l3.5-2v5.1l-3.5 2zM43.4 96.1l.7 .4M43.4 98.2l.7 .4M43.4 98.2l-6.6 3.8v2.9l-4.6 2.7v-.6M44.1 98.6h.1M44.1 96.5v2.1"/>
<path d="M44.1 98.2l.2 .1M45.9 98.5l.7 .3M46.1 98a.25 .25 0 0 0-.3 .1 .25 .25 0 0 0 .1 .4M46.1 98v.3l-.2 .2M46.1 98l.7 .4M46.9 96.2h.1M46.9 96.8a1.04 1.04 0 0 0-1.6 .4 1.95 1.95 0 0 0-.4 2.4 1.7 1.7 0 0 0 2-1.3M46.9 96.2l2.6-1.6 5 2.9M46.9 94.9l-2.8 1.6M46.9 95.4l-2.6 1.5v3.7M49.5 80.4v20M49.5 80.4l27.6 15.9v13.9"/>
<path d="M49.5 80.4l-22 12.7v20M54.8 99.3l-3.5 2.1M54.8 99.3l7.1 4.1M54.8 97.3l-3.5 2v2.1M54.8 97.3v2M54.8 97.3l7.1 4.1v2M77.1 98.9l.5 .4v.6M77.1 99.5l.5 .4M77.6 99.9l-.5 .3M132.7 98.5v2.1M132.7 98.5l3.5 2.1v2M132.7 98.5l-7.1 4.1v2"/>
<path d="M133 98.7l5-2.8 22.1 12.7M138 81.6v20M138 81.6l2.3 1.3M138 81.6l-27.5 15.9v13.9M139.3 85a.87 .87 0 0 1 1.5 .3l-.5 .3M139.5 84.9l.4 .1 .6-.1M139.7 83.2l-1.3-.7v2l21.2 12.3v-2.1M142 81.9l8 4.6v.6M142 81.9l-3.6 2.1M142 81.9v.6M142 82.5l-3.5 2.1M142 82.5l8 4.6"/>
<path d="M142.3 81.7l-1 .7M142.3 81.7v.3M142.3 81.7l6 3.4v.4M144.6 88.1a.87 .87 0 0 1 1.4 .3l-.4 .3M144.8 88l.4 .1 .6-.1M148.2 88.2l2.2 1.2M148.8 87.8l2.1 1.2M149.9 91.1a.89 .89 0 0 1 1.4 .3l-.3 .3M150 87.1l-3.5 2.1M150.1 91l.4 .1 .6-.1M152.6 88.6l-3.5 2.1M152.6 88.6l8 4.6"/>
<path d="M152.6 88l-4 2.4M152.6 88v.6M152.6 88l8 4.6v.6M152.9 87.8v.4M152.9 87.8l6 3.5v.3M152.9 87.8l-1.1 .7M155.3 94.2a.87 .87 0 0 1 1.4 .3l-.5 .3M155.4 94.1l.4 .1 .7-.1M158.8 94.3l.8 .4M159.4 93.9l.7 .4v20M159.6 94.7l-1.7 1M160.6 93.2l-3.5 2.1"/>
<path d="M182.3 84.7h.2M182.3 84.7l.2 .2M182.5 84.7v.2M182.5 84.9h.9M182.5 84.7h.9M183.4 81.7h39M184.6 88.7v1.5h2.5v-1.5M185.9 88.7v-2.5h10v2.5M209.9 88.7v-2.5h10v2.5M218.7 88.7v1.5h2.4v-1.5M241.2 81.7h31.2M241.2 86.2h-5v2.5h41.2v-2.5h-5"/>
<path d="M241.8 88.7v1.5h2.5v-1.5M269.3 88.7v1.5h2.5v-1.5M25.7 116.2l7.1 4.1 3.5-2.1 9.9 5.7-3.5 2M27.5 113.1l1.7 1-3.5 2.1M27.5 113.1l-1.8 1v2.1M28.4 116.7a.61 .61 0 0 1-.4-.7 .61 .61 0 0 1 .7-.5h.6l.8 .2 3.6 2a.61 .61 0 0 1 .3 .7 .61 .61 0 0 1-.7 .5h-.9l-.5-.2M28.4 116.7l3.5 2M28.4 115.7v1M29.3 114.6v-1.2a1.49 1.49 0 0 1 2.3-.4l.2 .3v1.3M29.4 114.3a1.6 1.6 0 0 1 2.4 .2 1.37 1.37 0 0 1-1.9 .7l-.5-.4zM31 100.8l.1 .2M31 100l-.1 .1"/>
<path d="M31 100h.1M31 100l-.1 .9M31.1 101l.6 .3M31.7 106.5l.1 .2M31.7 102.6v3.9M31.7 105l-4.2 2.4M31.8 106.4l.1 .3M31.8 106.4l-.1 .1M31.8 102.5l-.1 .1M31.8 102.5v3.9M31.8 102.4l-.1 .2M31.8 102.4v.1"/>
<path d="M31.8 106.7l1 .6M31.9 116.7v2M31.9 106.7h-.1M31.9 106.7l.9 .5M32.1 103.8l.4 .2M32.5 102.5l2.4-1.4 .4 .8v2.1l-3.2 1.8v-2M32.5 102.5l-.4 1.3M32.5 104.5l.9 .5M32.5 102.5l.9 .5M34.9 102.2l-2.4 1.3v1M34.9 102.2v1M34.9 103.2l-2.4 1.3"/>
<path d="M34.9 103.2l.4 .2M34.9 102.2l.4 .2M35.6 104.2l.2 .3M35.6 104.2h.4M35.6 100.3h.4M35.6 100.3v3.9M35.6 104.2l-3.8 2.2M35.6 100.3l-3.8 2.2M35.7 100.2h.2M35.7 100.2l-.1 .1M35.7 100.2l-3.9 2.2M35.8 104.5l-3.9 2.2"/>
<path d="M35.8 104.5l.9 .5M35.9 100.2l.1 .1M35.9 100.2l1 .5M36 104.2l-.2 .3M36 100.3v3.9M36 104.2l.8 .5M36 100.3l.9 .5M36.2 115.4a.89 .89 0 0 1 1.3 .1 .76 .76 0 0 1-.7 .4 .76 .76 0 0 1-.7-.4zM48.7 103.4v-1.3a1.46 1.46 0 0 1 2.5 0v1.3M48.8 103.1a1.6 1.6 0 0 1 2.4 .2 1.32 1.32 0 0 1-1.9 .7l-.5-.4zM49.5 100.4l-22 12.7M49.5 100.4l1.8 1"/>
<path d="M52.8 105.3a.73 .73 0 0 1 1.2 .3 .8 .8 0 0 1-1.3-.1zM53.9 101.9a.62 .62 0 0 1-.3-.7 .62 .62 0 0 1 .7-.5h.6l.8 .2 3.6 2a.62 .62 0 0 1 .3 .8 .62 .62 0 0 1-.7 .4l-.6 .1-.8-.2M53.9 101.9l3.6 2.1M53.9 100.9v1M57.5 101.9v2.1M61.9 101.8l9.5 5.5M61.9 103.4l-3.5 2.1 9.8 5.7M69.4 116.9a.78 .78 0 0 1 1.3 .3 .8 .8 0 0 1-1.3-.1zM70.9 111.7a.62 .62 0 0 1-.3-.8 .62 .62 0 0 1 .7-.4l.6-.1 .8 .3 3.5 2a.62 .62 0 0 1 .3 .8 .62 .62 0 0 1-.7 .4h-.6l-.8-.2M70.9 111.7l3.5 2M70.9 110.7v1M71.8 109.1l-3.6 2.1"/>
<path d="M71.8 109.1l7 4.1M71.8 107.1l-3.6 2v2.1M71.8 107.1v2M71.8 107.1l7 4.1v2M72.8 117.3v-1.3a1.49 1.49 0 0 1 2.3-.4l.2 .4v1.3M72.9 116.9a1.61 1.61 0 0 1 2.4 .3 1.43 1.43 0 0 1-2.5 .1zM74.2 118l-18.4 10.5M74.4 111.7v2M77.1 114.2v2.1M77.1 116.3l-1.9 1M78.8 113.2l-3.5 2 1.8 1.1M108.7 114.4l3.5 2-1.7 1.1"/>
<path d="M110.5 115.4v2.1M110.5 117.5l1.8 1M112.3 118.5v-1.3a1.45 1.45 0 0 1 2.4-.1l.1 1.4M112.4 118.1a1.68 1.68 0 0 1 2.3 .2 1.05 1.05 0 0 1-1.4 .9l-.9-.5-.1-.3zM113.1 112.9v2M113.4 119.2l18.3 10.5M115.7 108.3v2M115.7 110.3l-7 4.1M115.7 110.3l3.6 2.1M115.7 108.3l3.6 2v2.1M115.7 108.3l-7 4.1v2M116.6 112.9a.61 .61 0 0 0 .4-.8 .61 .61 0 0 0-.7-.4l-.6-.1-.8 .3-3.6 2a.61 .61 0 0 0-.3 .7 .61 .61 0 0 0 .7 .5h.6l.8-.2"/>
<path d="M116.6 112.9l-3.5 2M116.6 111.9v1M118.9 115a.71 .71 0 0 1 1.2 .4 .82 .82 0 0 1-1.4-.2zM125.6 103l-9.5 5.5M125.6 104.6l3.6 2.1-9.9 5.7M130 103.1v2.1M132.7 100.6l-7.1 4M132.7 100.6l3.5 2M133.6 103.1a.61 .61 0 0 0 .3-.7 .61 .61 0 0 0-.7-.5h-.6l-.8 .2-3.5 2a.62 .62 0 0 0-.4 .8 .62 .62 0 0 0 .8 .4l.5 .1 .8-.2M133.6 103.1l-3.6 2.1M133.6 102.1v1M136.3 104.6v-1.2a1.42 1.42 0 0 1 2.2-.5l.3 .5v1.2"/>
<path d="M136.3 104.3a1.63 1.63 0 0 1 2.5 .1 1.31 1.31 0 0 1-2 .7l-.5-.4zM138 101.6l-1.8 1M138 101.6l22.1 12.7M138.9 105.4a.71 .71 0 0 1 1.2 .4 .82 .82 0 0 1-1.4-.2zM148.7 111.2a.84 .84 0 0 1 1.3 .1 .73 .73 0 0 1-.7 .5 .73 .73 0 0 1-.7-.5zM155.6 117.9v2M155.8 115.8v-1.2a1.43 1.43 0 0 1 2.5 0v1.2M155.8 115.6a1.63 1.63 0 0 1 2.4 .1 1.16 1.16 0 0 1-1.7 .7l-.6-.3zM159.2 117.9a.62 .62 0 0 0 .3-.8 .62 .62 0 0 0-.7-.4h-.6l-.8 .2-3.5 2a.61 .61 0 0 0-.3 .7 .61 .61 0 0 0 .6 .5h.6l.8-.2M159.2 117.9l-3.6 2M159.2 116.9v1M160.1 114.3l-1.8 1 3.5 2.1"/>
<path d="M160.1 114.3l1.7 1v2.1M161.8 117.4l-7 4.1-3.6-2.1-9.8 5.7 3.5 2M185.9 100.1h10v5h14v-5h10v5h2.5v31.2h-2.5v5h-10v-5h-14v5h-10v-5h-2.5v-31.2h2.5zM187.4 101.9l.8-.5h5.2a1.25 1.25 0 0 1 1.3 1.2 1.25 1.25 0 0 1-1.3 1.3h-5a1.27 1.27 0 0 1-1-2zM191.7 108.8a.8 .8 0 0 1 1.4 0M211.3 101.9l.8-.5h5.2a1.25 1.25 0 0 1 1.3 1.2 1.25 1.25 0 0 1-1.3 1.3h-4.9a1.27 1.27 0 0 1-1.1-2zM219 111.3a.77 .77 0 0 0-1.3 0M222.4 107.6h3.2v11.2h-3.2M42.7 125.9l7 4.1 3.6-2M44.4 122.9l-1.7 1v2M45.3 126.5a.61 .61 0 0 1-.3-.8 .61 .61 0 0 1 .6-.4l.6-.1 .9 .2 3.5 2.1a.61 .61 0 0 1 .3 .7 .61 .61 0 0 1-.7 .4l-.6 .1-.8-.2M45.3 126.5l3.5 2"/>
<path d="M45.3 125.4v1.1M48.8 126.5v2M53.3 128.5v-1.3a1.44 1.44 0 0 1 2.3-.3l.2 .3v1.3M53.4 128.2a1.54 1.54 0 0 1 2.4 .2 1.42 1.42 0 0 1-2.5 .1zM59.5 122.7a.86 .86 0 0 1 1.3 .1 .76 .76 0 0 1-1.3 0zM131.7 129.7v-1.3a1.46 1.46 0 0 1 2.5 0v1.3M131.9 129.3a1.73 1.73 0 0 1 2.3 .2 1.11 1.11 0 0 1-1.5 .9l-.9-.4-.1-.4zM136.1 124.7a.87 .87 0 0 1 1.3 .1 .76 .76 0 0 1-.7 .4 .76 .76 0 0 1-.7-.4zM138.7 127.7v2M142.2 127.7a.62 .62 0 0 0 .4-.8 .62 .62 0 0 0-.7-.4h-1.2l-3.8 2.2a.61 .61 0 0 0-.3 .7 .61 .61 0 0 0 .7 .4l.6 .1 .8-.2M142.2 127.7l-3.5 2M142.2 126.6v1.1"/>
<path d="M143.1 124.1l1.8 1v2M144.9 127.1l-7.1 4.1-3.6-2M182.3 129.1l.2 .3M182.3 129.1h.2M182.3 123.6h.2M182.3 123.6v5.5M182.5 129.1v.3M182.5 123.4l-.2 .2M182.5 123.4v.2M182.5 123.6v5.5M182.5 129.4h.9M182.5 123.4h.9"/>
<path d="M182.5 129.1h.9M182.5 123.6h.9M183 130.9h.1M183 123.2h.1M183 130.9l.1 .1h.3M183 130.9l.2 .3M183 123.2v.2M183 129.4v1.5M183.1 130.9h.1M183.1 123.2h.1M183.1 123.2v.2M183.1 129.4v1.5"/>
<path d="M183.1 130.9h.3M183.1 123.2h.3M183.1 131l.1 .1M183.2 123l-.2 .2M183.2 123h.1M183.2 131.2l.2 .1M183.2 123l-.1 .1M183.2 131.1v.1M183.2 131.1l.2 .1M183.4 123.1l-.4 .1M183.4 122.8l-.2 .2M183.4 122.9l-.2 .1"/>
<path d="M187.5 137.9l.9-.3h5a1.25 1.25 0 0 1 1.3 1.2 1.25 1.25 0 0 1-1.3 1.3h-5a1.26 1.26 0 0 1-1.1-.8 1.26 1.26 0 0 1 .2-1.4zM193.6 132.8a.77 .77 0 0 0-1.3 .1M211.5 137.9l.9-.3h4.9a1.25 1.25 0 0 1 1.3 1.2 1.25 1.25 0 0 1-1.3 1.3h-4.9a1.26 1.26 0 0 1-1.2-.8 1.26 1.26 0 0 1 .3-1.4zM219 125.2a.77 .77 0 0 0-1.3 .1M222.4 122.6h3.2v11.2h-3.2"/>
<circle cx="220.9" cy="28.6" r=".75"/>
<circle cx="220.9" cy="21.1" r=".75"/>
<circle cx="220.9" cy="36.1" r=".76"/>
<circle cx="220.9" cy="43.6" r=".75"/>
<circle cx="185.9" cy="107" r="1.25"/>
<circle cx="192.4" cy="108.7" r=".68"/>
<circle cx="218.4" cy="111.1" r=".68"/>
<circle cx="219.9" cy="107" r="1.25"/>
<circle cx="185.9" cy="134.5" r="1.25"/>
<circle cx="193" cy="132.7" r=".68"/>
<circle cx="218.4" cy="125.1" r=".68"/>
<circle cx="219.9" cy="134.5" r="1.25"/>
</g>
<text font-size="8.5" x="210.8" y="192.7">Arduino Casing</text>
<g font-size="8.1">
<text x="22" y="8">6</text>
<text x="71.2" y="8">5</text>
<text x="121.2" y="8">4</text>
<text x="171.3" y="8">3</text>
<text x="221.3" y="8">2</text>
<text x="270.5" y="8">1</text>
<text x="2" y="33.6">D</text>
<text x="289" y="33.6">D</text>
<text x="1.7" y="86.1">C</text>
<text x="288.7" y="86.1">C</text>
<text x="2.7" y="136.1">B</text>
<text x="289.7" y="136.1">B</text>
<text x="2" y="188.6">A</text>
<text x="289" y="188.6">A</text>
<text x="22" y="208">6</text>
<text x="71.2" y="208">5</text>
<text x="121.2" y="208">4</text>
<text x="171.3" y="208">3</text>
<text x="221.3" y="208">2</text>
<text x="270.5" y="208">1</text>
</g>
<g font-size="4.7" fill="#808080">
<text x="195.3" y="34">47.90</text>
<text x="179.2" y="40.8" transform="rotate(-90 179.2 40.8)">72.40</text>
<text x="162.9" y="42.4" transform="rotate(-90 162.9 42.4)">62.40</text>
<text x="169" y="58.9" transform="rotate(-90 169 58.9)">5.00</text>
<text x="185.6" y="57.1">10.00</text>
<text x="247.8" y="54.4">77.90</text>
<text x="234.3" y="79.2" transform="rotate(-90 234.3 79.2)">35.00</text>
<text x="167.6" y="84.9" transform="rotate(-90 167.6 84.9)">53.39</text>
<text x="283.6" y="85.6" transform="rotate(-90 283.6 85.6)">52.00</text>
<text x="176" y="90.1" transform="rotate(-90 176 90.1)">52.00</text>
<text x="236.7" y="96.1" transform="rotate(-90 236.7 96.1)">14.00</text>
<text x="255.7" y="97.9">86.14</text>
<text x="169" y="139.9" transform="rotate(-90 169 139.9)">82.40</text>
</g>
<text font-size="3.9" x="277.9" y="188.5">A4</text>
<g font-size="2">
<text x="107.6" y="147.6">UNLESS OTHERWISE SPECIFIED:</text>
<text x="141.4" y="147.6">FINISH:</text>
<text x="188.3" y="147.5">DEBURR AND</text>
<text x="188.3" y="150">BREAK SHARP</text>
<text x="219.6" y="149">DO NOT SCALE DRAWING</text>
<text x="260.3" y="149.2">REVISION</text>
<text x="107.6" y="150.1">DIMENSIONS ARE IN MILLIMETERS</text>
<text x="107.6" y="152.6">SURFACE FINISH:</text>
<text x="107.6" y="155.1">TOLERANCES:</text>
<text x="188.3" y="152.5">EDGES</text>
<text x="109.2" y="157.6">LINEAR:</text>
<text x="109.2" y="160.1">ANGULAR:</text>
<text x="121.3" y="165">NAME</text>
<text x="137" y="164.9">SIGNATURE</text>
<text x="154.2" y="164.9">DATE</text>
<text x="207.1" y="164.9">TITLE:</text>
<text x="107.6" y="169.1">DRAWN</text>
<text x="107.9" y="173.3">CHK'D</text>
<text x="107.4" y="177.4">APPV'D</text>
<text x="108.1" y="181.8">MFG</text>
<text x="108.5" y="186">Q.A</text>
<text x="162.6" y="185.5">MATERIAL:</text>
<text x="207" y="185.5">DWG NO.</text>
<text x="162.6" y="198.5">WEIGHT:</text>
<text x="207.1" y="198.6">SCALE:1:2</text>
<text x="251.5" y="198.6">SHEET 1 OF 1</text>
</g>
</svg>
